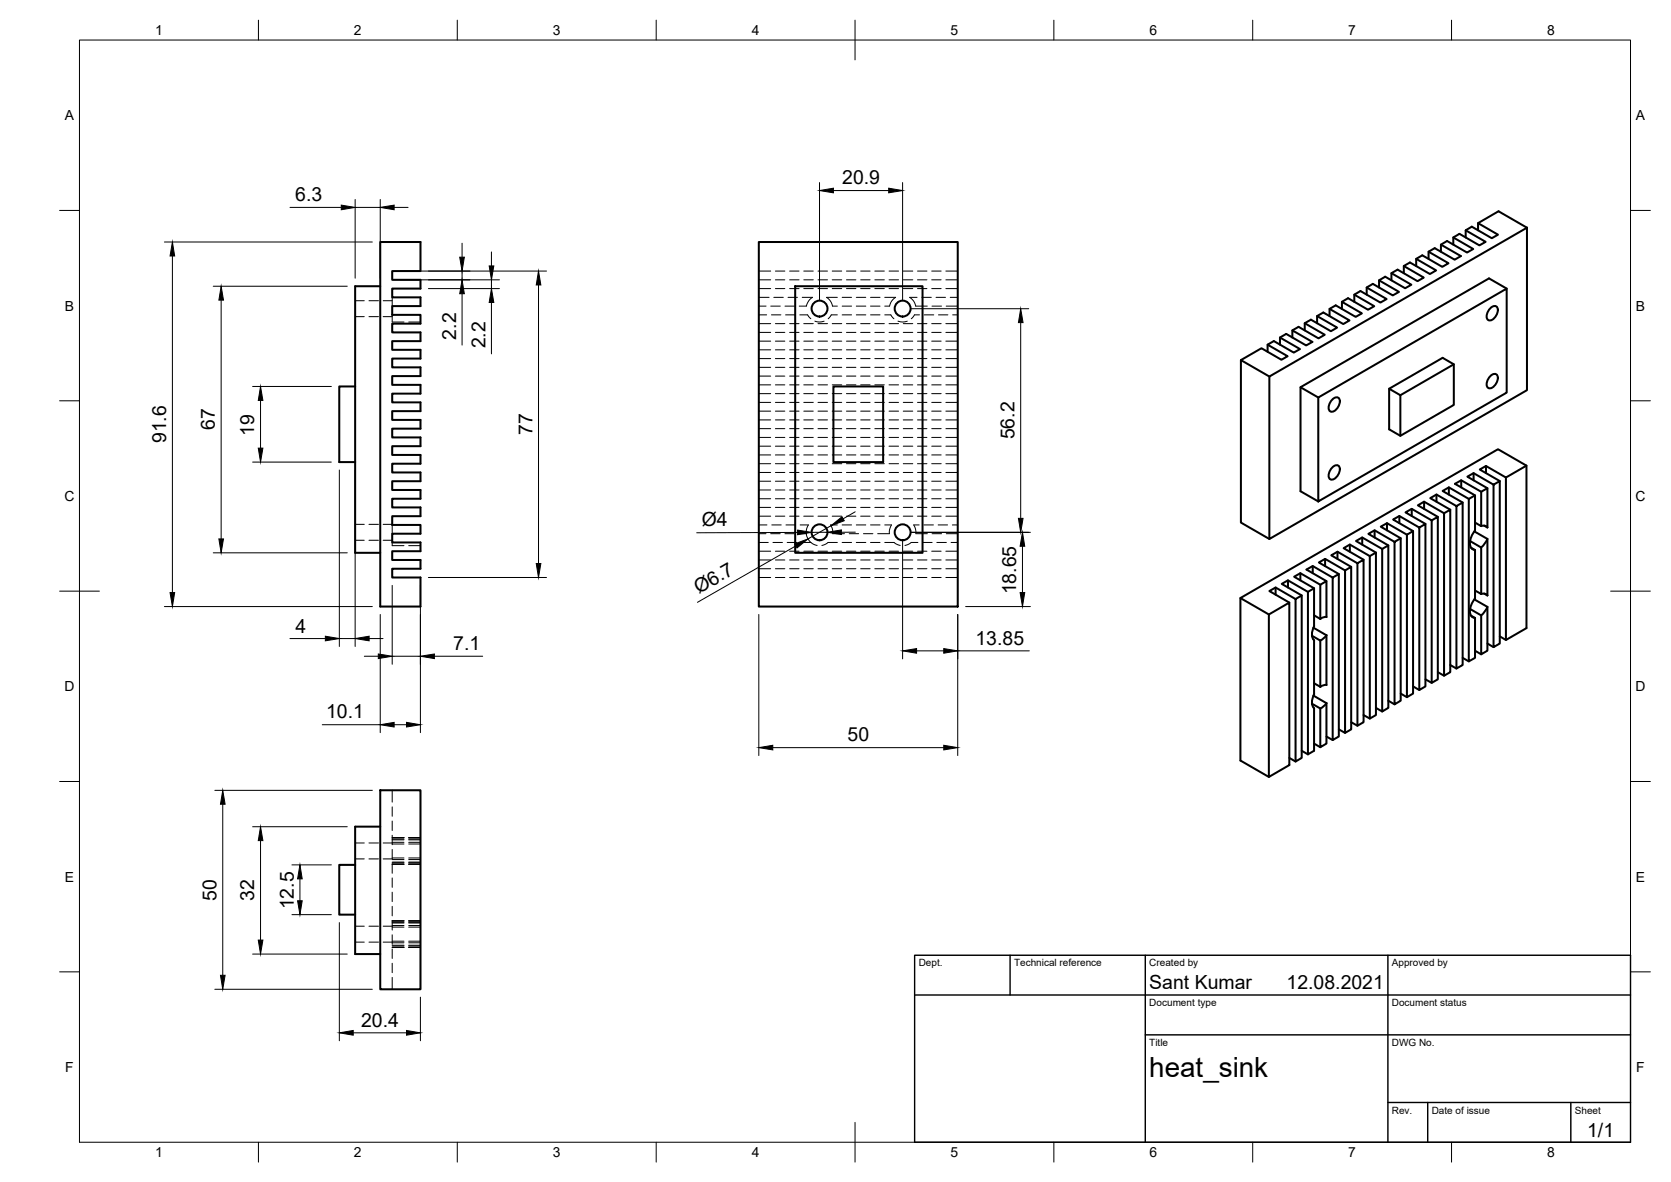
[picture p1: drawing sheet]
<svg xmlns="http://www.w3.org/2000/svg" width="420mm" height="297mm" viewBox="0 0 420 297" stroke-linecap="round" stroke-linejoin="round" font-family="sans-serif">
<!-- layer: Hidden -->
<g fill="none" stroke="#000" stroke-width=".25">
<path d="M89.3 79.6h2.3M89.3 75.6h2.3M92.8 79.6h2.4M92.8 75.6h2.4M96.4 79.6h2.2M96.4 75.6h2.2M98.6 74.7v2.2M98.6 79.1v1.8h3M190.8 74.7h2.6M190.8 79.1h2M190.8 76.9h1.8M190.8 70.3h3"/>
<path d="M190.8 68.1h3M190.8 72.5h3M193.8 76.9h2.4M194 79.1h2.3M194.6 74.7h2.4M195 70.3h2.3M195 68.1h2.3M195 72.5h2.3M197.4 76.9h2.3M197.5 79.1h2.4M198.1 74.7h2.4M198.5 70.3h2.4"/>
<path d="M198.5 68.1h2.4M198.5 72.5h2.4M201.1 79.1h2l.8 1M201.7 74.7h2.6l-1 1-.5 1.2h-1.8M202.1 70.3h2.4M202.1 68.1h2.4M202.1 72.5h2.4M205.7 70.3h2.4M205.7 68.1h2.4M205.7 72.5h2.4M209.3 70.3h2.3M209.3 68.1h2.3"/>
<path d="M209.3 72.5h2.3M210.5 79.1h-1.5l-.8 1M210.5 74.7h-2.7l1 1 .5 1.2h1.2M211.8 74.7h2.3M211.8 79.1h2.3M211.8 76.9h2.3M212.8 70.3h2.4M212.8 68.1h2.4M212.8 72.5h2.4M215.3 74.7h2.4M215.3 79.1h2.4M215.3 76.9h2.4"/>
<path d="M216.4 70.3h2.4M216.4 68.1h2.4M216.4 72.5h2.4M218.9 74.7h2.4M218.9 79.1h2.4M218.9 76.9h2.4M220 70.3h2.4M220 68.1h2.4M220 72.5h2.4M222.5 79.1h1.5l.8 1M222.5 74.7h2.7l-1 1-.5 1.2h-1.2M223.5 70.3h2.4"/>
<path d="M223.5 68.1h2.4M223.5 72.5h2.4M227.1 70.3h2.4M227.1 68.1h2.4M227.1 72.5h2.4M230.6 74.7h-1.9l1 1 .6 1.2h2.9M230.7 70.3h2.4M230.7 68.1h2.4M230.7 72.5h2.4M231.2 79.1h-1.3l-.8 1M231.8 74.7h2.4M232.4 79.1h2.4"/>
<path d="M234.3 70.3h2.3M234.3 68.1h2.3M234.3 72.5h2.3M234.3 76.9h2.4M235.4 74.7h2.3M236 79.1h2.3M237.8 70.3h3M237.8 68.1h3M237.8 72.5h3M237.9 76.9h2.9M238.9 74.7h1.9M239.5 79.1h1.3"/>
<path d="M102.8 80.9h2.9M190.8 83.5h3M190.8 81.3h3M190.8 87.9h3M190.8 85.7h3M190.8 92.3h3M190.8 90.1h3M190.8 96.7h3M190.8 94.5h3M190.8 98.9h3M195 83.5h2.3M195 81.3h2.3"/>
<path d="M195 87.9h2.3M195 85.7h2.3M195 92.3h2.3M195 90.1h2.3M195 96.7h2.3M195 94.5h2.3M195 98.9h2.3M198.5 83.5h2.4M198.5 81.3h2.4M198.5 87.9h2.4M198.5 85.7h2.4M198.5 92.3h2.4"/>
<path d="M198.5 90.1h2.4M198.5 96.7h2.4M198.5 94.5h2.4M198.5 98.9h2.4M202.1 83.5h2.4M202.1 81.3h2.4M202.1 87.9h2.4M202.1 85.7h2.4M202.1 92.3h2.4M202.1 90.1h2.4M202.1 96.7h2.4M202.1 94.5h2.4"/>
<path d="M202.1 98.9h2.4M204.9 80.7l1.2 .2 1.1-.2M205.7 83.5h2.4M205.7 81.3h2.4M205.7 87.9h2.4M205.7 85.7h2.4M205.7 92.3h2.4M205.7 90.1h2.4M205.7 96.7h2.4M205.7 94.5h2.4M205.7 98.9h2.4M209.3 83.5h2.3"/>
<path d="M209.3 81.3h2.3M209.3 87.9h2.3M209.3 85.7h2.3M209.3 92.3h2.3M209.3 90.1h2.3M209.3 96.7h2.3M209.3 94.5h2.3M209.3 98.9h2.3M212.8 83.5h2.4M212.8 81.3h2.4M212.8 87.9h2.4M212.8 85.7h2.4"/>
<path d="M212.8 92.3h2.4M212.8 90.1h2.4M212.8 96.7h2.4M212.8 94.5h2.4M212.8 98.9h2.4M216.4 83.5h2.4M216.4 81.3h2.4M216.4 87.9h2.4M216.4 85.7h2.4M216.4 92.3h2.4M216.4 90.1h2.4M216.4 96.7h2.4"/>
<path d="M216.4 94.5h2.4M216.4 98.9h2.4M220 83.5h2.4M220 81.3h2.4M220 87.9h2.4M220 85.7h2.4M220 92.3h2.4M220 90.1h2.4M220 96.7h2.4M220 94.5h2.4M220 98.9h2.4M223.5 83.5h2.4"/>
<path d="M223.5 81.3h2.4M223.5 87.9h2.4M223.5 85.7h2.4M223.5 92.3h2.4M223.5 90.1h2.4M223.5 96.7h2.4M223.5 94.5h2.4M223.5 98.9h2.4M225.8 80.7l1.1 .2 1.2-.2M227.1 83.5h2.4M227.1 81.3h2.4M227.1 87.9h2.4"/>
<path d="M227.1 85.7h2.4M227.1 92.3h2.4M227.1 90.1h2.4M227.1 96.7h2.4M227.1 94.5h2.4M227.1 98.9h2.4M230.7 83.5h2.4M230.7 81.3h2.4M230.7 87.9h2.4M230.7 85.7h2.4M230.7 92.3h2.4M230.7 90.1h2.4"/>
<path d="M230.7 96.7h2.4M230.7 94.5h2.4M230.7 98.9h2.4M234.3 83.5h2.3M234.3 81.3h2.3M234.3 87.9h2.3M234.3 85.7h2.3M234.3 92.3h2.3M234.3 90.1h2.3M234.3 96.7h2.3M234.3 94.5h2.3M234.3 98.9h2.3"/>
<path d="M237.8 83.5h3M237.8 81.3h3M237.8 87.9h3M237.8 85.7h3M237.8 92.3h3M237.8 90.1h3M237.8 96.7h3M237.8 94.5h3M237.8 98.9h3M190.8 101.1h3M190.8 105.5h3M190.8 103.3h3"/>
<path d="M190.8 109.9h3M190.8 107.7h3M190.8 114.3h3M190.8 112.1h3M190.8 118.7h3M190.8 116.5h3M195 101.1h2.3M195 105.5h2.3M195 103.3h2.3M195 109.9h2.3M195 107.7h2.3M195 114.3h2.3"/>
<path d="M195 112.1h2.3M195 118.7h2.3M195 116.5h2.3M198.5 101.1h2.4M198.5 105.5h2.4M198.5 103.3h2.4M198.5 109.9h2.4M198.5 107.7h2.4M198.5 114.3h2.4M198.5 112.1h2.4M198.5 118.7h2.4M198.5 116.5h2.4"/>
<path d="M202.1 101.1h2.4M202.1 105.5h2.4M202.1 103.3h2.4M202.1 109.9h2.4M202.1 107.7h2.4M202.1 114.3h2.4M202.1 112.1h2.4M202.1 118.7h2.4M202.1 116.5h2.4M205.7 101.1h2.4M205.7 105.5h2.4M205.7 103.3h2.4"/>
<path d="M205.7 109.9h2.4M205.7 107.7h2.4M205.7 114.3h2.4M205.7 112.1h2.4M205.7 118.7h2.4M205.7 116.5h2.4M209.3 101.1h2.3M209.3 105.5h2.3M209.3 103.3h2.3M209.3 109.9h2.3M209.3 107.7h2.3M209.3 114.3h2.3"/>
<path d="M209.3 112.1h2.3M209.3 118.7h2.3M209.3 116.5h2.3M212.8 101.1h2.4M212.8 105.5h2.4M212.8 103.3h2.4M212.8 109.9h2.4M212.8 107.7h2.4M212.8 114.3h2.4M212.8 112.1h2.4M212.8 118.7h2.4M212.8 116.5h2.4"/>
<path d="M216.4 101.1h2.4M216.4 105.5h2.4M216.4 103.3h2.4M216.4 109.9h2.4M216.4 107.7h2.4M216.4 114.3h2.4M216.4 112.1h2.4M216.4 118.7h2.4M216.4 116.5h2.4M220 101.1h2.4M220 105.5h2.4M220 103.3h2.4"/>
<path d="M220 109.9h2.4M220 107.7h2.4M220 114.3h2.4M220 112.1h2.4M220 118.7h2.4M220 116.5h2.4M223.5 101.1h2.4M223.5 105.5h2.4M223.5 103.3h2.4M223.5 109.9h2.4M223.5 107.7h2.4M223.5 114.3h2.4"/>
<path d="M223.5 112.1h2.4M223.5 118.7h2.4M223.5 116.5h2.4M227.1 101.1h2.4M227.1 105.5h2.4M227.1 103.3h2.4M227.1 109.9h2.4M227.1 107.7h2.4M227.1 114.3h2.4M227.1 112.1h2.4M227.1 118.7h2.4M227.1 116.5h2.4"/>
<path d="M230.7 101.1h2.4M230.7 105.5h2.4M230.7 103.3h2.4M230.7 109.9h2.4M230.7 107.7h2.4M230.7 114.3h2.4M230.7 112.1h2.4M230.7 118.7h2.4M230.7 116.5h2.4M234.3 101.1h2.3M234.3 105.5h2.3M234.3 103.3h2.3"/>
<path d="M234.3 109.9h2.3M234.3 107.7h2.3M234.3 114.3h2.3M234.3 112.1h2.3M234.3 118.7h2.3M234.3 116.5h2.3M237.8 101.1h3M237.8 105.5h3M237.8 103.3h3M237.8 109.9h3M237.8 107.7h3M237.8 114.3h3"/>
<path d="M237.8 112.1h3M237.8 118.7h3M237.8 116.5h3M89.3 135.8h2.3M89.3 131.8h2.3M92.8 135.8h2.4M92.8 131.8h2.4M96.4 135.8h2.2M96.4 131.8h2.2M98.6 131.9v2.2M98.6 136.3v.8h3M102.8 137.1h2.9"/>
<path d="M190.8 136.3h2.4M190.8 131.9h2M190.8 134.1h1.8M190.8 123.1h3M190.8 120.9h3M190.8 127.5h3M190.8 125.3h3M190.8 129.7h3M190.8 138.5h3M193.8 134.1h2.4M194.1 131.9h2.3M194.4 136.3h2.3"/>
<path d="M195 123.1h2.3M195 120.9h2.3M195 127.5h2.3M195 125.3h2.3M195 129.7h2.3M195 138.5h2.3M197.4 134.1h2.3M197.6 131.9h2.4M197.9 136.3h2.4M198.5 123.1h2.4M198.5 120.9h2.4M198.5 127.5h2.4"/>
<path d="M198.5 125.3h2.4M198.5 129.7h2.4M198.5 138.5h2.4M201.2 131.9h2.1l-.4 .9-.2 1.3h-1.8M201.5 136.3h2.4l1.6 .8M202.1 123.1h2.4M202.1 120.9h2.4M202.1 127.5h2.4M202.1 125.3h2.4M202.1 129.7h2.4M202.1 138.5h2.4M205.7 123.1h2.4"/>
<path d="M205.7 120.9h2.4M205.7 127.5h2.4M205.7 125.3h2.4M205.7 129.7h2.4M205.7 138.5h2.4M209.3 123.1h2.3M209.3 120.9h2.3M209.3 127.5h2.3M209.3 125.3h2.3M209.3 129.7h2.3M209.3 138.5h2.3M210.5 131.9h-1.6l.4 .9 .1 1.3h2.9"/>
<path d="M210.5 136.3h-2.3l-1.5 .8M211.8 136.3h2.3M211.8 131.9h2.3M212.8 123.1h2.4M212.8 120.9h2.4M212.8 127.5h2.4M212.8 125.3h2.4M212.8 129.7h2.4M212.8 138.5h2.4M213.5 134.1h2.4M215.3 136.3h2.4M215.3 131.9h2.4"/>
<path d="M216.4 123.1h2.4M216.4 120.9h2.4M216.4 127.5h2.4M216.4 125.3h2.4M216.4 129.7h2.4M216.4 138.5h2.4M217.1 134.1h2.4M218.9 136.3h2.4M218.9 131.9h2.4M220 123.1h2.4M220 120.9h2.4M220 127.5h2.4"/>
<path d="M220 125.3h2.4M220 129.7h2.4M220 138.5h2.4M222.5 136.3h2.3l1.6 .8M222.5 131.9h1.7l-.6 1.3v.9h-2.9M223.5 123.1h2.4M223.5 120.9h2.4M223.5 127.5h2.4M223.5 125.3h2.4M223.5 129.7h2.4M223.5 138.5h2.4M227.1 123.1h2.4"/>
<path d="M227.1 120.9h2.4M227.1 127.5h2.4M227.1 125.3h2.4M227.1 129.7h2.4M227.1 138.5h2.4M230.7 123.1h2.4M230.7 120.9h2.4M230.7 127.5h2.4M230.7 125.3h2.4M230.7 129.7h2.4M230.7 138.5h2.4M230.8 136.3h-1.7l-1.6 .8"/>
<path d="M231.1 131.9h-1.4l.4 .9 .2 1.3h2.9M232 136.3h2.4M232.3 131.9h2.4M234.3 123.1h2.3M234.3 120.9h2.3M234.3 127.5h2.3M234.3 125.3h2.3M234.3 129.7h2.3M234.3 138.5h2.3M234.4 134.1h2.3M235.6 136.3h2.4M235.9 131.9h2.4"/>
<path d="M237.8 123.1h3M237.8 120.9h3M237.8 127.5h3M237.8 125.3h3M237.8 129.7h3M237.8 138.5h3M237.9 134.1h2.9M239.1 136.3h1.7M239.5 131.9h1.3M190.8 140.7h3M190.8 145.1h3M190.8 142.9h3"/>
<path d="M195 140.7h2.3M195 145.1h2.3M195 142.9h2.3M198.5 140.7h2.4M198.5 145.1h2.4M198.5 142.9h2.4M202.1 140.7h2.4M202.1 145.1h2.4M202.1 142.9h2.4M205.7 140.7h2.4M205.7 145.1h2.4M205.7 142.9h2.4"/>
<path d="M209.3 140.7h2.3M209.3 145.1h2.3M209.3 142.9h2.3M212.8 140.7h2.4M212.8 145.1h2.4M212.8 142.9h2.4M216.4 140.7h2.4M216.4 145.1h2.4M216.4 142.9h2.4M220 140.7h2.4M220 145.1h2.4M220 142.9h2.4"/>
<path d="M223.5 140.7h2.4M223.5 145.1h2.4M223.5 142.9h2.4M227.1 140.7h2.4M227.1 145.1h2.4M227.1 142.9h2.4M230.7 140.7h2.4M230.7 145.1h2.4M230.7 142.9h2.4M234.3 140.7h2.3M234.3 145.1h2.3M234.3 142.9h2.3"/>
<path d="M237.8 140.7h3M237.8 145.1h3M237.8 142.9h3M98.6 198.6v3M89.3 215.8h2.3M89.3 211.8h2.3M92.8 215.8h2.4M92.8 211.8h2.4M96.4 211.8h2.2M98.6 216.6h3M98.6 217.2h3M98.6 215.6h3"/>
<path d="M98.6 212.1h3M98.6 211.7h3M98.6 216h3M98.6 217.1h3M98.6 216.8h3M98.6 210.6h3M98.6 210.5h3M98.6 202.8v2.3M98.6 206.3v2.4M98.6 209.9v2.4M98.6 213.5v2.4l-2.2-.1M98.6 217.1v2.3"/>
<path d="M98.6 210.9h3M98.6 211.1h3M102.8 216.6h2.9M102.8 217.2h2.9M102.8 215.6h2.9M102.8 212.1h2.9M102.8 211.7h2.9M102.8 216h2.9M102.8 217.1h2.9M102.8 216.8h2.9M102.8 210.6h2.9M102.8 210.5h2.9"/>
<path d="M102.8 210.9h2.9M102.8 211.1h2.9M89.3 236.8h2.3M89.3 232.8h2.3M92.8 236.8h2.4M92.8 232.8h2.4M96.4 236.8h2.2M96.4 232.8h2.2M98.6 237.5h3M98.6 238.1h3M98.6 233h3M98.6 232.6h3"/>
<path d="M98.6 237.7h3M98.6 231.4h3M98.6 231.8h3M98.6 232h3M98.6 220.6v2.4M98.6 224.2v2.4M98.6 227.8v2.4M98.6 231.3v2.4M98.6 234.9v2.4M98.6 238.5v2.4M98.6 236.5h3M98.6 238h3"/>
<path d="M98.6 236.9h3M102.8 237.5h2.9M102.8 238.1h2.9M102.8 233h2.9M102.8 232.6h2.9M102.8 237.7h2.9M102.8 231.4h2.9M102.8 231.8h2.9M102.8 232h2.9M102.8 236.5h2.9M102.8 238h2.9M102.8 236.9h2.9"/>
<path d="M98.6 242.1v2.3M98.6 245.6v3"/>
</g>
<!-- layer: Visible -->
<g fill="none" stroke="#000" stroke-width=".51">
<path d="M365.4 59.7l5 2.9-1.5 .9-5-2.9-1.6 .9v1.8M368.5 57.9l5 2.9-1.5 .9-5-2.9-1.6 .9v1.8M371.6 56.1l5.1 2.9-1.6 .9-5-2.9-1.6 .9v1.8M383.9 57.2l-7.1-4.1-5.2 3v1.8M95.6 60.8h10.1v7.3h-7.1v2.2h7.1v2.2h-7.1v2.2h7.1v2.2h-7.1v2.2h7.1v2.2h-7.1v2.2h7.1v2.2h-7.1v2.2h7.1v2.2h-7.1v2.2h7.1v2.2h-7.1v2.2h7.1v2.2h-7.1v2.2h7.1v2.2h-7.1v2.2h7.1v2.2h-7.1v2.2h7.1v2.2h-7.1v2.2h7.1v2.2h-7.1v2.2h7.1v2.2h-7.1v2.2h7.1v2.2h-7.1v2.2h7.1v2.2h-7.1v2.2h7.1v2.2h-7.1v2.2h7.1v2.2h-7.1v2.2h7.1v2.2h-7.1v2.2h7.1v7.3h-10.1zM95.6 71.9h-6.3v67h6.3M190.8 60.8h50v91.6h-50zM199.9 71.9h32.1v67h-32.1zM331.2 79.4l5 2.9-1.6 .9-5-2.9-1.5 .9v1.8M334.3 77.6l5 2.9-1.5 .9-5.1-2.9-1.5 .9v1.8M337.4 75.8l5 2.9-1.5 .9-5-2.9-1.6 .9v1.8M340.5 74l5 2.9-1.5 .9-5-2.9-1.6 .9v1.8"/>
<path d="M343.6 72.2l5.1 2.9-1.6 .9-5-2.9-1.6 .9v1.8M346.8 70.4l5 2.9-1.6 .9-5-2.9-1.6 .9v1.8M349.9 68.7l5 2.9-1.6 .8-5-2.9-1.5 .9v1.8M353 66.9l5 2.9-1.6 .9-5-2.9-1.5 .9v1.7M356.1 65.1l5 2.9-1.6 .9-5-2.9-1.5 .9v1.8M359.2 63.3l5 2.9-1.6 .9-5-2.9-1.5 .9v1.8M362.3 61.5l5 2.9-1.5 .9-5.1-2.9-1.5 .9v1.8M374.8 77.4a1 1 0 0 1 1.4-.4 1 1 0 0 1 .4 1.4l-.4 .9a1.63 1.63 0 0 1-2.1 1 2.4 2.4 0 0 1 .7-2.9zM378.8 72.5l-4.4-2.5-47.4 27.3M89.3 97.1h-4v19h4M209.5 97.1h12.6v19h-12.6zM318.7 86.6l5.1 2.9-1.6 .9-5-2.9-5.2 3"/>
<path d="M319.2 94.6l64.7-37.4v40.9l-64.7 37.4zM319.2 94.6l-7.2-4.1v40.8l7.2 4.2M321.8 84.8l5.1 2.9-1.6 .9-5-2.9-1.6 .9v1.8M325 84.8v-1.8l5 2.9-1.6 .9-5-2.9-1.6 .9v1.8M328.1 81.2l5 2.9-1.6 .9-5-2.9-1.5 .9M331.5 99.9l47.3-27.4v26.2l-47.3 27.3zM331.5 99.9l-4.5-2.6v26.2l4.5 2.5M349.3 97.7l13.4-7.8 2.8 1.7v10.2l-13.4 7.7-2.8-1.6zM349.3 97.7l2.8 1.6v10.2M365.5 91.6l-13.4 7.7M374.8 94.4a1 1 0 0 1 1.4-.3 1 1 0 0 1 .4 1.3l-.4 1a1.63 1.63 0 0 1-2.1 1 2.4 2.4 0 0 1 .7-3zM335.1 100.3a1 1 0 0 1 1.4-.4 1 1 0 0 1 .3 1.4l-.3 .9a1.63 1.63 0 0 1-2.2 1.1 2.4 2.4 0 0 1 .8-3z"/>
<path d="M335.1 117.4a1 1 0 0 1 1.4-.4 1 1 0 0 1 .3 1.4l-.3 .9a1.63 1.63 0 0 1-2.2 1 2.4 2.4 0 0 1 .8-2.9zM370.5 118.9v1.8M373.6 117.1v1.8M383.8 117l-5.1 3-5.1-2.9-1.5 .9 5 2.9M336.3 138.6v1.8M339.4 136.8v1.8M342.5 135.1v1.7M344.4 139.7l1.6-.8v40.8l-1.6 .9zM344.4 139.7l-5-2.9-1.6 1 5.1 2.9M345.6 133.3v1.8M347.5 138l1.6-.9v40.8l-1.6 .9zM347.5 138l-5-2.9-1.5 .9 5 2.9"/>
<path d="M348.7 131.5v1.8M350.6 136.2l1.6-.9v40.8l-1.6 .9zM350.6 136.2l-5-2.9-1.5 .9 5 2.9M351.9 129.7v1.8M353.8 134.4l1.5-.9v40.8l-1.5 .9zM353.8 134.4l-5.1-2.9-1.5 .9 5 2.9M355 127.9v1.8M356.9 132.6l1.5-.9v40.8l-1.5 .9zM356.9 132.6l-5-2.9-1.6 .9 5 2.9M358.1 126.1v1.8M360 130.8l1.5-.9v40.8l-1.5 .9zM360 130.8l-5-2.9-1.6 .9 5 2.9"/>
<path d="M361.2 124.3v1.8M363.1 129l1.6-.9v40.8l-1.6 .9zM363.1 129l-5-2.9-1.6 .9 5 2.9M364.3 122.5v1.8M366.2 127.2l1.6-.9v40.8l-1.6 .9zM366.2 127.2l-5-2.9-1.6 .9 5.1 2.9M367.4 120.7v1.8M369.3 125.4l-5-2.9-1.6 .9 5.1 2.9M369.7 136l2.7 1.6v11.7M369.9 137.6l1 .6M370.7 133.5l3.3 1.9M370.9 133.4a4.3 4.3 0 0 0-1.1 4.1l.6 .6 .5 .1"/>
<path d="M370.9 124.5l-1.6 .9v40.8l1.6-.9v-10M370.9 138.2v12.2a4.3 4.3 0 0 0-1.1 4.2l.6 .6 .5 .1M370.9 131.3l1.5 .9M372.4 123.6l-5-2.9-1.6 .9 5.1 2.9v8.9M372.4 132.2h1.1l.5 .3M373.2 132.1l.8 .5v-9.9l-1.6 .9v8.6M374 135.4l-.5 1-1.1 1.2M374 135.4v14.2M375.5 121.8l1.6-.9v40.8l-1.6 .9zM375.5 121.8l-5-2.9-1.5 .9 5 2.9M378.7 120v40.8M311.9 150.3l7.1 4.1"/>
<path d="M319 154.4l5.2-3v40.9l-5.2 2.9zM320.7 147.6v1.8M323.8 145.8v1.8M325.8 150.5l1.5-.9v40.9l-1.5 .9zM325.8 150.5l-5.1-2.9-1.5 .9 5 2.9M327 144v1.8M328.9 148.7l-5.1-2.9-1.5 .9 5 2.9M329.9 159.8l2.1 1.2M330.1 142.2v1.8M330.2 157.7l3.3 1.9 .1 12.5-.8 .1-.8 .4M330.4 157.4v-9.6l-1.5 .9v40.9l1.5-.9v-10.7M330.4 154.6l1.6 .9"/>
<path d="M330.4 157.4l-.4 1.2a2.37 2.37 0 0 0 .4 2.3M332 146.9l1.5-.9 .1 9.1h-.8l-.8 .4zM332 146.9l-5-2.9-1.6 .9 5 2.9M333.2 140.4v1.8M333.6 159.6l-1.6 1.4M335.1 145.1l1.5-.8v40.8l-1.5 .9zM335.1 145.1l-5-2.9-1.6 .9 5 2.9M338.2 143.3l1.5-.8v40.8l-1.5 .9zM338.2 143.3l-5-2.9-1.6 1 5 2.9M341.3 141.5l1.6-.8v40.8l-1.6 .9zM341.3 141.5l-5-2.9-1.6 1 5 2.9M369.7 153l2.7 1.7"/>
<path d="M369.9 154.7l1 .6M370.7 150.6l3.3 1.9M370.9 148.4l1.5 .9M372.4 149.3l1.1-.1 .5 .4M373.2 149.2l.8 .4M374 152.5l-.5 1-1.1 1.1M374 152.5v11l-1.6 .9v-9.7M377.1 159.9l1.6 .9 5.1-3v-40.8l-7.1-4.1-64.8 37.4v40.8l7.1 4.1M330.2 174.8l3.3 1.9M330.4 171.7l1.6 .9M330.4 160.9v13.5M330.4 174.4l-.4 1.3a2.37 2.37 0 0 0 .4 2.3"/>
<path d="M332 161v11.6M333.5 176.7v10.2l-1.5 .9v-9.8l-2.1-1.2M333.6 176.7l-1.6 1.3M342.9 179.7l1.5 .9M346 177.9l1.5 .9M349.1 176.1l1.5 .9M352.2 174.3l1.6 .9M355.3 172.5l1.6 .9M358.4 170.7l1.6 .9M361.5 168.9l1.6 .9M364.7 167.1l1.5 .9M367.8 165.3l1.5 .9"/>
<path d="M370.9 163.5l1.5 .9M374 161.7l1.5 .9M95.6 198.6h10.1v50h-10.1zM324.2 190.5l1.6 .9M327.3 188.7l1.6 .9M330.4 186.9l1.6 .9M333.5 185.1l1.6 .9M336.6 183.3l1.6 .9M339.7 181.5l1.6 .9M89.3 217.3h-4v12.6h4M95.6 207.7h-6.3v32.1h6.3"/>
<circle cx="206.1" cy="77.6" r="2"/>
<circle cx="227" cy="77.6" r="2"/>
<circle cx="206.1" cy="133.8" r="2"/>
<circle cx="227" cy="133.8" r="2"/>
</g>
<!-- layer: Border -->
<g fill="none" stroke="#000" stroke-width=".25">
<path d="M20 10.1h390v276.9h-390zM65 5.1v5M115 5.1v5M165 5.1v5M215 5.1v10M265 5.1v5M315 5.1v5M365 5.1v5M15 52.9h5M410 52.9h5M15 100.7h5M410 100.7h5"/>
<path d="M15 148.6h10M405 148.6h10M15 196.4h5M410 196.4h5M15 244.2h5M410 244.2h5M65 287v5M115 287v5M165 287v5M215 282.1v9.9M265 287v5M315 287v5"/>
<path d="M365 287v5"/>
</g>
<!-- layer: TitleBlock -->
<path d="M230 240.1h180v46.9h-180zM230 250h180M254 240.1v9.9M288 240.1v46.9M349 240.1v46.9M288 260.1h122M349 277.1h61M359 277.1v9.9M395 277.1v9.9" fill="none" stroke="#000" stroke-width=".36"/>
<!-- layer: Dimensions -->
<g fill="none" stroke="#000" stroke-width=".25">
<path d="M72.9 52.1h12.9M89.3 50.1v19.8M89.3 52.1h6.3M95.6 50.1v19.8M99.1 52.1h3.5M206.1 45.9v29.7M209.5 47.9h14M226.9 45.9v29.7M41.3 60.8h52.3M43.3 64.3v84.6M53.6 71.9h33.7M55.6 75.4v60"/>
<path d="M100.6 68.1h36.8M100.6 70.3h25M107.7 72.5h17.9M116.2 61.1v3.5M116.2 68.1v2.2M116.2 73.8v12.9M123.6 63.3v3.5M123.6 70.3v2.2M123.6 76v12.9M135.4 71.6v70M229 77.6h29.7M63.5 97.1h19.8"/>
<path d="M256.6 81.1v49.2M63.5 116.1h19.8M65.5 100.6v12M85.3 118.1v44.4M89.3 118.1v44.4M53.6 138.9h33.7M200.1 137.2l-24.7 14.2M200.6 133.8l-25.4 .1M202.7 133.5l.3 1.6 .9 1.2M208 133.8h-4M209 132.1l-5.8 3.3M215 128.6l-3 1.8"/>
<path d="M215.1 133.7l-3.5 .1M226.9 135.8v29.8M229 133.8h30.1M257.1 137.3v11.6M41.3 152.4h52.3M95.6 154.4v29.7M98.6 147.1v19.8M105.7 147.1v37M107.7 145.1h29.7M190.8 154.4v35.5M240.8 154.4v35.5M242.8 152.4h16.3"/>
<path d="M72.9 160.5h8.9M85.3 160.5h4M91.6 164.9h3.5M92.8 160.5h3.5M98.6 164.9h7.1M109.2 164.9h12.2M230.5 163.6h6.8M240.8 163.6h18M54 198.6h39.6M81 182.1h14.6M99.1 182.1h3.1M194.3 187.9h43"/>
<path d="M56 202.1v43M63.5 207.8h23.8M65.5 211.3v24.9M73.4 217.3h9.9M63.5 239.8h23.8M73.4 229.9h9.9M75.4 220.9v5.5M85.3 231.8v29.7M54 248.6h39.6M88.8 259.6h13.4M105.7 250.6v10.9"/>
</g>
<g fill="#000" stroke="#000" stroke-width=".25">
<path d="M85.8 51.5l3.5 .6-3.5 .6zM95.6 52.1l3.5-.6v1.2zM206.1 47.9l3.4-.6v1.2zM223.5 47.3l3.4 .6-3.4 .6zM43.3 60.8l.6 3.5h-1.1zM55.6 71.9l.6 3.5h-1.2zM115.6 64.6h1.2l-.6 3.5zM116.2 70.3l.6 3.5h-1.2zM123 66.8h1.2l-.6 3.5zM123.6 72.5l.6 3.5h-1.2zM135.4 68.1l.6 3.5h-1.2zM256.6 77.6l.6 3.5h-1.1z"/>
<path d="M65.5 97.1l.6 3.5h-1.2zM64.9 112.6h1.2l-.6 3.5zM55 135.4h1.2l-.6 3.5zM199.8 136.7l3.4-1.3-2.8 2.3zM200.6 133.2l3.4 .6-3.4 .6zM208 133.8l3.6-.6v1.1zM209 132.1l2.7-2.2 .6 1zM256.1 130.3h1.1l-.6 3.5zM257.1 133.8l.6 3.5h-1.2zM42.8 148.9h1.1l-.6 3.5zM81.8 159.9l3.5 .6-3.5 .5zM89.3 160.5l3.5-.6v1.1z"/>
<path d="M134.8 141.6h1.2l-.6 3.5zM256.5 148.9h1.2l-.6 3.5zM95.1 164.3l3.5 .6-3.5 .6zM105.7 164.9l3.5-.6v1.2zM226.9 163.6l3.6-.6v1.2zM237.3 163l3.5 .6-3.5 .6zM95.6 182.1l3.5-.6v1.2zM102.2 181.5l3.5 .6-3.5 .6zM190.8 187.9l3.5-.6v1.2zM237.3 187.3l3.5 .6-3.5 .6zM56 198.6l.6 3.5h-1.2zM65.5 207.8l.6 3.5h-1.2z"/>
<path d="M64.9 236.2h1.2l-.6 3.6zM75.4 217.3l.6 3.6h-1.2zM74.8 226.4h1.2l-.6 3.5zM55.4 245.1h1.2l-.6 3.5zM85.3 259.6l3.5-.6v1.1zM102.2 259l3.5 .6-3.5 .5z"/>
</g>
<text font-size="7" x="289" y="270.6">heat_sink</text>
<g font-size="4.9">
<text x="211.8" y="46.3">20.9</text>
<text x="74.2" y="50.6">6.3</text>
<text x="114.7" y="85.4" transform="rotate(-90 114.7 85.4)">2.2</text>
<text x="122.1" y="87.6" transform="rotate(-90 122.1 87.6)">2.2</text>
<text x="41.8" y="111.4" transform="rotate(-90 41.8 111.4)">91.6</text>
<text x="54.1" y="108.1" transform="rotate(-90 54.1 108.1)">67</text>
<text x="63.9" y="109.5" transform="rotate(-90 63.9 109.5)">19</text>
<text x="133.9" y="109.4" transform="rotate(-90 133.9 109.4)">77</text>
<text x="255.1" y="110.4" transform="rotate(-90 255.1 110.4)">56.2</text>
<text x="176.5" y="132.2">Ø4</text>
<text x="175.7" y="149.3" transform="rotate(-30 175.7 149.3)">Ø6.7</text>
<text x="255.5" y="149.4" transform="rotate(-90 255.5 149.4)">18.65</text>
<text x="74.3" y="159">4</text>
<text x="114" y="163.4">7.1</text>
<text x="245.3" y="162">13.85</text>
<text x="82" y="180.6">10.1</text>
<text x="213.1" y="186.3">50</text>
<text x="54.5" y="226.3" transform="rotate(-90 54.5 226.3)">50</text>
<text x="63.9" y="226.4" transform="rotate(-90 63.9 226.4)">32</text>
<text x="73.9" y="228.5" transform="rotate(-90 73.9 228.5)">12.5</text>
<text x="289" y="248.5">Sant Kumar</text>
<text x="323.5" y="248.5">12.08.2021</text>
<text x="90.8" y="258">20.4</text>
<text x="399.1" y="285.7">1/1</text>
</g>
<g font-size="3.5">
<text x="39" y="8.8">1</text>
<text x="89" y="8.8">2</text>
<text x="139" y="8.8">3</text>
<text x="189" y="8.8">4</text>
<text x="239" y="8.8">5</text>
<text x="289" y="8.8">6</text>
<text x="339" y="8.8">7</text>
<text x="389" y="8.8">8</text>
<text x="16.3" y="30.2">A</text>
<text x="411.3" y="30.2">A</text>
<text x="16.3" y="78">B</text>
<text x="411.3" y="78">B</text>
<text x="16.2" y="125.9">C</text>
<text x="411.2" y="125.9">C</text>
<text x="16.2" y="173.7">D</text>
<text x="411.2" y="173.7">D</text>
<text x="16.3" y="221.6">E</text>
<text x="411.3" y="221.6">E</text>
<text x="16.4" y="269.4">F</text>
<text x="411.4" y="269.4">F</text>
<text x="39" y="290.8">1</text>
<text x="89" y="290.8">2</text>
<text x="139" y="290.8">3</text>
<text x="189" y="290.8">4</text>
<text x="239" y="290.8">5</text>
<text x="289" y="290.8">6</text>
<text x="339" y="290.8">7</text>
<text x="389" y="290.8">8</text>
</g>
<g font-size="2.5">
<text x="231" y="242.9">Dept.</text>
<text x="255" y="242.9">Technical reference</text>
<text x="289" y="242.9">Created by</text>
<text x="350" y="242.9">Approved by</text>
<text x="289" y="252.8">Document type</text>
<text x="350" y="252.8">Document status</text>
<text x="289" y="262.9">Title</text>
<text x="350" y="262.9">DWG No.</text>
<text x="350" y="279.9">Rev.</text>
<text x="360" y="279.9">Date of issue</text>
<text x="396" y="279.9">Sheet</text>
</g>
</svg>
